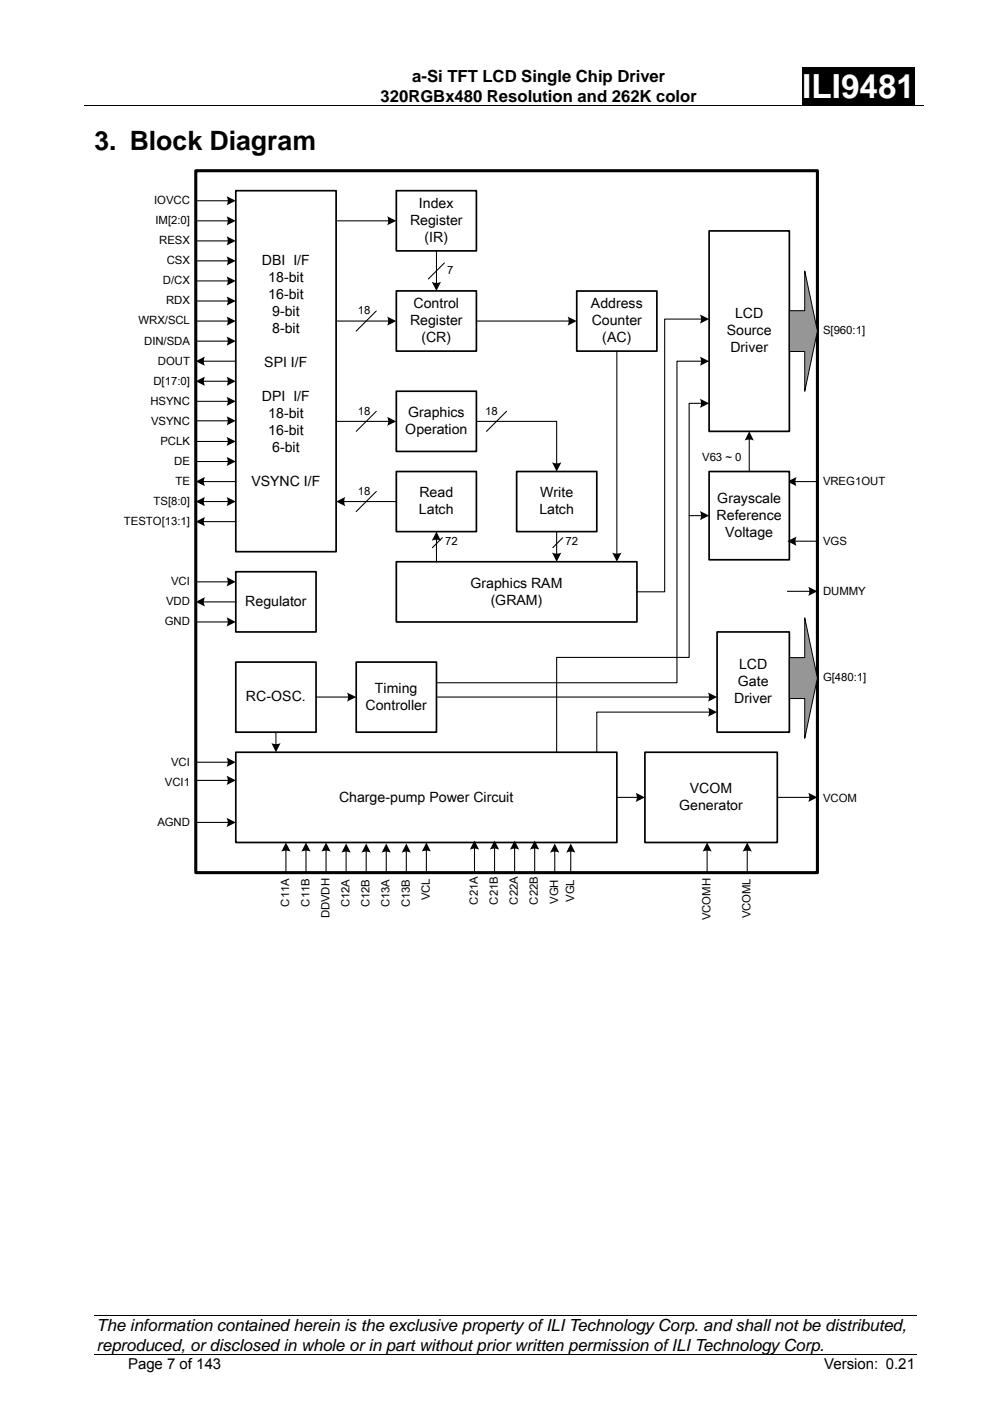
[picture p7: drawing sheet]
<svg xmlns="http://www.w3.org/2000/svg" width="210mm" height="297mm" viewBox="0 0 210 297" stroke-linecap="round" stroke-linejoin="round" font-family="sans-serif">
<path d="M170.1 14.2h23.9v8.1h-23.9z" fill="#000"/>
<path d="M17.8 22.3h178.1M20 278.9h174.4M20 287.2h174.4" fill="none" stroke="#000" stroke-width=".21"/>
<path d="M41.5 36.2h131.8v148.8h-131.8z" fill="#fff"/>
<path d="M41.5 36.2h131.8v148.8h-131.8z" fill="none" stroke="#000" stroke-width=".65"/>
<path d="M50 40.4h21.3v76.6h-21.3z" fill="#fff"/>
<path d="M50 40.4h21.3v76.6h-21.3z" fill="none" stroke="#000" stroke-width=".36"/>
<g fill="none" stroke="#000" stroke-width=".23">
<path d="M41.5 46.8h7M41.5 51.1h7M41.5 55.3h7M41.5 59.6h7M41.5 63.8h7M41.5 68.1h7M41.5 72.3h7M43 76.6h7M41.5 85.1h7M41.5 89.2h7M41.5 93.6h7M43 80.8h5.5"/>
<path d="M43 102.1h7M43 106.3h5.5"/>
</g>
<g fill="#000">
<path d="M48 45.8l2 1-2 1a1.95 1.95 0 0 0 0-2z" fill-rule="evenodd"/>
<path d="M48 50.1l2 1-2 .9 .3-.9z" fill-rule="evenodd"/>
<path d="M48 54.4l2 .9-2 1a1.95 1.95 0 0 0 0-1.9z" fill-rule="evenodd"/>
<path d="M48 58.6l2 1-2 .9 .3-.9z" fill-rule="evenodd"/>
<path d="M41.5 76.6l1.9-1a2.15 2.15 0 0 0 0 2z" fill-rule="evenodd"/>
<path d="M48 62.9l2 .9-2 1a1.95 1.95 0 0 0 0-1.9z" fill-rule="evenodd"/>
<path d="M48 67.1l2 1-2 .9 .3-.9z" fill-rule="evenodd"/>
<path d="M48 71.4l2 .9-2 1a1.99 1.99 0 0 0 0-1.9z" fill-rule="evenodd"/>
<path d="M41.5 80.8l1.9-.9a2.15 2.15 0 0 0 0 1.9z" fill-rule="evenodd"/>
<path d="M48 79.9l2 .9-2 1a1.99 1.99 0 0 0 0-1.9z" fill-rule="evenodd"/>
<path d="M48 84.1l2 1-2 1a1.99 1.99 0 0 0 0-2z" fill-rule="evenodd"/>
<path d="M48 88.3l2 .9-2 1 .3-1z" fill-rule="evenodd"/>
<path d="M48 92.6l2 1-2 1a1.95 1.95 0 0 0 0-2z" fill-rule="evenodd"/>
<path d="M41.5 102.1l1.9-1-.2 1 .2 1z" fill-rule="evenodd"/>
<path d="M41.5 106.3l1.9-.9-.2 .9 .2 1z" fill-rule="evenodd"/>
<path d="M48 105.4l2 .9-2 1 .3-1z" fill-rule="evenodd"/>
</g>
<path d="M50 121.2h17v12.8h-17z" fill="#fff"/>
<path d="M50 121.2h17v12.8h-17z" fill="none" stroke="#000" stroke-width=".36"/>
<path d="M41.5 123.4h7M41.5 131.9h7" fill="none" stroke="#000" stroke-width=".23"/>
<g fill="#000">
<path d="M48 122.4l2 1-2 .9a2.03 2.03 0 0 0 0-1.9z" fill-rule="evenodd"/>
<path d="M48 130.9l2 1-2 .9 .3-.9z" fill-rule="evenodd"/>
</g>
<path d="M50 140.4h17v14.8h-17z" fill="#fff"/>
<path d="M50 140.4h17v14.8h-17z" fill="none" stroke="#000" stroke-width=".36"/>
<path d="M75.5 140.4h17v14.8h-17z" fill="#fff"/>
<path d="M75.5 140.4h17v14.8h-17z" fill="none" stroke="#000" stroke-width=".36"/>
<path d="M67 147.8h7" fill="none" stroke="#000" stroke-width=".23"/>
<path d="M73.6 146.8l1.9 1-1.9 1a1.95 1.95 0 0 0 0-2z" fill-rule="evenodd" fill="#000"/>
<path d="M50 159.5h80.8v19.1h-80.8z" fill="#fff"/>
<path d="M50 159.5h80.8v19.1h-80.8z" fill="none" stroke="#000" stroke-width=".36"/>
<path d="M168.4 102.1h4.9M41.5 161.6h7M109.1 179.7v4.9M113.4 179.7v4.9M60.6 180.1v4.9M64.9 180.1v4.9M69.1 180.1v4.9M73.4 180.3v4.9M77.6 180.3v4.9M90.4 180.1v4.9M117.6 180.3v4.9M121 180.3v4.9" fill="none" stroke="#000" stroke-width=".23"/>
<g fill="#000">
<path d="M166.9 102.1l2-1a2.3 2.3 0 0 0 0 2z" fill-rule="evenodd"/>
<path d="M48 160.6l2 1-2 1 .3-1z" fill-rule="evenodd"/>
<path d="M60.6 178.6l1 2-.7-.2-1.3 .2z" fill-rule="evenodd"/>
<path d="M64.9 178.6l.9 2-.7-.2-1.2 .2z" fill-rule="evenodd"/>
<path d="M69.1 178.6l1 2-.7-.2-1.2 .2z" fill-rule="evenodd"/>
<path d="M73.4 178.8l1 2-1-.2-1 .2z" fill-rule="evenodd"/>
<path d="M77.6 178.8l1 2-1-.2-.9 .2z" fill-rule="evenodd"/>
<path d="M90.4 178.6l1 2-.8-.2-1.2 .2z" fill-rule="evenodd"/>
<path d="M109.1 178.2l1 1.9-.7-.2-1.3 .2z" fill-rule="evenodd"/>
<path d="M113.4 178.2l.9 1.9-.7-.2-1.2 .2z" fill-rule="evenodd"/>
<path d="M117.6 178.8l1 2-1-.2-1 .2z" fill-rule="evenodd"/>
<path d="M121 178.8l1 2-1-.2-.9 .2z" fill-rule="evenodd"/>
</g>
<path d="M136.7 159.5h28.1v19.1h-28.1z" fill="#fff"/>
<path d="M136.7 159.5h28.1v19.1h-28.1z" fill="none" stroke="#000" stroke-width=".36"/>
<path d="M58.5 155.2v2.8M130.8 169.1h4.5M164.8 169.1h7.1M149.9 180.1v4.9M158.4 180.1v4.9" fill="none" stroke="#000" stroke-width=".23"/>
<g fill="#000">
<path d="M57.6 157.6a2.3 2.3 0 0 0 1.9 0l-1 1.9z" fill-rule="evenodd"/>
<path d="M134.8 168.1l1.9 1-1.9 .9a2.15 2.15 0 0 0 0-1.9z" fill-rule="evenodd"/>
<path d="M149.9 178.6l1 2-.7-.2-1.2 .2z" fill-rule="evenodd"/>
<path d="M158.4 178.6l1 2-.7-.2-1.2 .2z" fill-rule="evenodd"/>
<path d="M171.4 168.1l1.9 1-1.9 .9a2.15 2.15 0 0 0 0-1.9z" fill-rule="evenodd"/>
</g>
<path d="M84 40.4h17v12.8h-17z" fill="#fff"/>
<path d="M84 40.4h17v12.8h-17z" fill="none" stroke="#000" stroke-width=".36"/>
<path d="M71.3 46.8h11.2" fill="none" stroke="#000" stroke-width=".23"/>
<path d="M82.1 45.8l1.9 1-1.9 1 .2-.7z" fill-rule="evenodd" fill="#000"/>
<path d="M84 61.7h17v12.7h-17z" fill="#fff"/>
<path d="M84 61.7h17v12.7h-17z" fill="none" stroke="#000" stroke-width=".36"/>
<path d="M92.5 53.2v7M94.2 55.8l-3.4 3.3M71.3 68.1h11.2M79.8 65.9l-4.3 4.3" fill="none" stroke="#000" stroke-width=".23"/>
<g fill="#000">
<path d="M82.1 67.1l1.9 1-1.9 .9 .2-.7z" fill-rule="evenodd"/>
<path d="M91.5 59.8l.8 .2 1.2-.2-1 1.9z" fill-rule="evenodd"/>
</g>
<path d="M84 83h17v12.7h-17z" fill="#fff"/>
<path d="M84 83h17v12.7h-17z" fill="none" stroke="#000" stroke-width=".36"/>
<path d="M71.3 89.3h11.2M79.8 87.2l-4.3 4.3" fill="none" stroke="#000" stroke-width=".23"/>
<path d="M82.1 88.4l1.9 .9-1.9 1 .2-.7z" fill-rule="evenodd" fill="#000"/>
<path d="M84 100h17v12.7h-17z" fill="#fff"/>
<path d="M84 100h17v12.7h-17z" fill="none" stroke="#000" stroke-width=".36"/>
<path d="M107.4 87.2l-4.3 4.3M118 89.3v9.2M72.7 106.3h11.3M79.8 104.2l-4.3 4.3" fill="none" stroke="#000" stroke-width=".23"/>
<g fill="#000">
<path d="M117.1 98a2.2 2.2 0 0 0 1.9 0l-1 2z" fill-rule="evenodd"/>
<path d="M71.3 106.3l1.9-.9a2.35 2.35 0 0 0 0 1.9z" fill-rule="evenodd"/>
</g>
<path d="M109.5 100h17v12.7h-17z" fill="#fff"/>
<path d="M109.5 100h17v12.7h-17z" fill="none" stroke="#000" stroke-width=".36"/>
<path d="M101 89.3h17" fill="none" stroke="#000" stroke-width=".23"/>
<path d="M84 119.1h51v12.8h-51z" fill="#fff"/>
<path d="M84 119.1h51v12.8h-51z" fill="none" stroke="#000" stroke-width=".36"/>
<path d="M92.5 114.2v4.9M93.8 114l-2.1 2.1M118 112.7v4.9M119.3 114l-2.1 2.1" fill="none" stroke="#000" stroke-width=".23"/>
<g fill="#000">
<path d="M92.5 112.7l1 2a2.15 2.15 0 0 0-2 0z" fill-rule="evenodd"/>
<path d="M117.1 117.2a2.2 2.2 0 0 0 1.9 0l-1 1.9z" fill-rule="evenodd"/>
</g>
<path d="M122.3 61.7h17v12.7h-17z" fill="#fff"/>
<path d="M122.3 61.7h17v12.7h-17z" fill="none" stroke="#000" stroke-width=".36"/>
<path d="M101 68.1h19.8M130.8 74.4v43.2" fill="none" stroke="#000" stroke-width=".23"/>
<g fill="#000">
<path d="M120.3 67.1l2 1-2 .9 .3-.7z" fill-rule="evenodd"/>
<path d="M129.8 117.2a2.15 2.15 0 0 0 2 0l-1 1.9z" fill-rule="evenodd"/>
</g>
<path d="M150.3 49h17.1v42.5h-17.1z" fill="#fff"/>
<path d="M150.3 49h17.1v42.5h-17.1z" fill="none" stroke="#000" stroke-width=".36"/>
<path d="M148.9 67.6h-8v57.9h-5.9" fill="none" stroke="#000" stroke-width=".23"/>
<path d="M148.4 66.7l1.9 .9-1.9 1a1.99 1.99 0 0 0 0-1.9z" fill-rule="evenodd" fill="#000"/>
<path d="M150.3 100h17.1v18.7h-17.1z" fill="#fff"/>
<path d="M150.3 100h17.1v18.7h-17.1z" fill="none" stroke="#000" stroke-width=".36"/>
<path d="M158.9 92.9v7.1" fill="none" stroke="#000" stroke-width=".23"/>
<path d="M158.9 91.5l.9 1.9-.7-.2-1.2 .2z" fill-rule="evenodd" fill="#000"/>
<path d="M170.6 57.4l2.7 12.8-2.7 12.8v-8.5h-3.2v-8.6h3.2z" fill-rule="evenodd" fill="#969696"/>
<path d="M170.6 57.4l2.7 12.8-2.7 12.8v-8.5h-3.2v-8.6h3.2z" fill="none" stroke="#000" stroke-width=".21"/>
<path d="M152 134h15.4v21.2h-15.4z" fill="#fff"/>
<path d="M152 134h15.4v21.2h-15.4z" fill="none" stroke="#000" stroke-width=".36"/>
<path d="M148.9 85.5h-2.8v53.9h-28.1v20.1M146.1 109.3h2.8M150.6 151h-24.1v8.5" fill="none" stroke="#000" stroke-width=".23"/>
<g fill="#000">
<path d="M148.4 84.5l1.9 1-1.9 1a1.99 1.99 0 0 0 0-2z" fill-rule="evenodd"/>
<path d="M148.4 108.4l1.9 .9-1.9 1 .3-1z" fill-rule="evenodd"/>
<path d="M150.1 150l1.9 1-1.9 1 .2-.8z" fill-rule="evenodd"/>
</g>
<path d="M170.6 131l2.7 12.8-2.7 12.7v-8.4h-3.2v-8.7h3.2z" fill-rule="evenodd" fill="#969696"/>
<path d="M170.6 131l2.7 12.8-2.7 12.7v-8.4h-3.2v-8.7h3.2z" fill="none" stroke="#000" stroke-width=".21"/>
<g fill="none" stroke="#000" stroke-width=".23">
<path d="M41.5 42.6h7M148.9 76.6h-5.4v68.2h-51M41.5 97.9h7M43 110.6h7M168.4 114.7h4.9M43 127.6h7M166.9 125.4h5M92.5 147.8h58.1M41.5 165.5h7M41.5 174.4h7M100.6 179.7v4.9M104.9 179.7v4.9"/>
<path d="M81.9 180.3v4.9M86.1 180.3v4.9"/>
</g>
<g fill="#000">
<path d="M48 41.6l2 1-2 .9 .3-.9z" fill-rule="evenodd"/>
<path d="M148.4 75.6l1.9 1-1.9 1a1.99 1.99 0 0 0 0-2z" fill-rule="evenodd"/>
<path d="M48 96.9l2 1-2 .9 .3-.9z" fill-rule="evenodd"/>
<path d="M41.5 110.6l1.9-1-.2 1 .2 1z" fill-rule="evenodd"/>
<path d="M166.9 114.7l2-.9a2.35 2.35 0 0 0 0 1.9z" fill-rule="evenodd"/>
<path d="M41.5 127.6l1.9-1-.2 1 .2 1z" fill-rule="evenodd"/>
<path d="M171.4 124.4l1.9 1-1.9 .9 .2-.9z" fill-rule="evenodd"/>
<path d="M150.1 146.8l1.9 1-1.9 1 .2-.8z" fill-rule="evenodd"/>
<path d="M48 164.5l2 1-2 .9 .3-.9z" fill-rule="evenodd"/>
<path d="M48 173.4l2 1-2 1 .3-1z" fill-rule="evenodd"/>
<path d="M81.9 178.8l.9 2-.9-.2-1 .2z" fill-rule="evenodd"/>
<path d="M86.1 178.8l1 2-1-.2-.9 .2z" fill-rule="evenodd"/>
<path d="M100.6 178.2l1 1.9-.7-.2-1.3 .2z" fill-rule="evenodd"/>
<path d="M104.9 178.2l.9 1.9-.7-.2-1.2 .2z" fill-rule="evenodd"/>
</g>
<text font-size="7" fill="#fff" x="170.1" y="20.8">ILI9481</text>
<text font-size="5.7" x="20" y="31.7">3. Block Diagram</text>
<g font-size="3.5">
<text x="87.4" y="17.5">a-Si TFT LCD Single Chip Driver</text>
<text x="80.7" y="21.5">320RGBx480 Resolution and 262K color</text>
<text x="20.5" y="286.3">reproduced, or disclosed in whole or in part without prior written permission of ILI Technology Corp.</text>
<text x="20.5" y="282.3">The information contained herein is the exclusive property of ILI Technology Corp. and shall not be distributed,</text>
</g>
<g font-size="3.2">
<text x="27.2" y="290.2">Page 7 of 143</text>
<text x="174.8" y="290.2">Version: 0.21</text>
</g>
<g font-size="3">
<text x="86.9" y="47.7">Register</text>
<text x="88.8" y="44.1">Index</text>
<text x="90" y="51.3">(IR)</text>
<text x="55.5" y="56.2">DBI I/F</text>
<text x="56.9" y="59.8">18-bit</text>
<text x="56.9" y="63.4">16-bit</text>
<text x="87.7" y="65.4">Control</text>
<text x="125.3" y="65.4">Address</text>
<text x="57.7" y="67">9-bit</text>
<text x="57.7" y="70.6">8-bit</text>
<text x="86.9" y="69">Register</text>
<text x="125.5" y="69">Counter</text>
<text x="154.1" y="71.1">Source</text>
<text x="155.9" y="67.5">LCD</text>
<text x="56" y="77.8">SPI I/F</text>
<text x="89.4" y="72.6">(CR)</text>
<text x="127.7" y="72.6">(AC)</text>
<text x="154.9" y="74.7">Driver</text>
<text x="55.5" y="85">DPI I/F</text>
<text x="56.9" y="88.6">18-bit</text>
<text x="86.5" y="88.4">Graphics</text>
<text x="56.9" y="92.2">16-bit</text>
<text x="57.7" y="95.8">6-bit</text>
<text x="85.9" y="92">Operation</text>
<text x="53.3" y="103">VSYNC I/F</text>
<text x="88.9" y="105.5">Read</text>
<text x="114.5" y="105.5">Write</text>
<text x="152.1" y="106.6">Grayscale</text>
<text x="88.8" y="109.1">Latch</text>
<text x="114.4" y="109.1">Latch</text>
<text x="151.9" y="110.2">Reference</text>
<text x="153.8" y="113.8">Voltage</text>
<text x="99.8" y="124.6">Graphics RAM</text>
<text x="52" y="128.5">Regulator</text>
<text x="104" y="128.2">(GRAM)</text>
<text x="156.7" y="141.9">LCD</text>
<text x="52.2" y="148.7">RC-OSC.</text>
<text x="79.5" y="146.9">Timing</text>
<text x="155.7" y="149.1">Driver</text>
<text x="156.5" y="145.5">Gate</text>
<text x="77.5" y="150.5">Controller</text>
<text x="71.9" y="170">Charge-pump Power Circuit</text>
<text x="144" y="171.8">Generator</text>
<text x="146.3" y="168.2">VCOM</text>
</g>
<g font-size="2.4">
<text x="32.7" y="43.3">IOVCC</text>
<text x="33" y="47.5">IM[2:0]</text>
<text x="33.8" y="51.8">RESX</text>
<text x="35.3" y="56">CSX</text>
<text x="94.8" y="58.1">7</text>
<text x="34.5" y="60.3">D/CX</text>
<text x="35.2" y="64.5">RDX</text>
<text x="29.4" y="68.8">WRX/SCL</text>
<text x="75.9" y="66.7">18</text>
<text x="174.5" y="70.9">S[960:1]</text>
<text x="30.6" y="73">DIN/SDA</text>
<text x="33.5" y="77.3">DOUT</text>
<text x="32.5" y="81.6">D[17:0]</text>
<text x="31.9" y="85.8">HSYNC</text>
<text x="75.9" y="87.9">18</text>
<text x="102.9" y="87.9">18</text>
<text x="32" y="90.1">VSYNC</text>
<text x="34" y="94.3">PCLK</text>
<text x="37" y="98.6">DE</text>
<text x="148.9" y="97.7">V63 ~ 0</text>
<text x="32.5" y="107.1">TS[8:0]</text>
<text x="37.2" y="102.8">TE</text>
<text x="75.9" y="104.9">18</text>
<text x="174.5" y="102.8">VREG1OUT</text>
<text x="26.3" y="111.3">TESTO[13:1]</text>
<text x="94.4" y="115.5">72</text>
<text x="119.9" y="115.5">72</text>
<text x="174.5" y="115.5">VGS</text>
<text x="36.3" y="124.1">VCI</text>
<text x="35.2" y="128.3">VDD</text>
<text x="174.5" y="126.2">DUMMY</text>
<text x="34.9" y="132.6">GND</text>
<text x="174.5" y="144.5">G[480:1]</text>
<text x="34.9" y="166.6">VCI1</text>
<text x="36.3" y="162.3">VCI</text>
<text x="174.5" y="170">VCOM</text>
<text x="33.4" y="175.1">AGND</text>
<text x="91.1" y="190.9" transform="rotate(-90 91.1 190.9)">VCL</text>
<text x="101.3" y="191.8" transform="rotate(-90 101.3 191.8)">C21A</text>
<text x="105.6" y="191.8" transform="rotate(-90 105.6 191.8)">C21B</text>
<text x="109.8" y="191.8" transform="rotate(-90 109.8 191.8)">C22A</text>
<text x="114.1" y="191.8" transform="rotate(-90 114.1 191.8)">C22B</text>
<text x="118.3" y="191.6" transform="rotate(-90 118.3 191.6)">VGH</text>
<text x="121.7" y="191.2" transform="rotate(-90 121.7 191.2)">VGL</text>
<text x="61.3" y="192.2" transform="rotate(-90 61.3 192.2)">C11A</text>
<text x="65.6" y="192.2" transform="rotate(-90 65.6 192.2)">C11B</text>
<text x="69.8" y="194.7" transform="rotate(-90 69.8 194.7)">DDVDH</text>
<text x="74.1" y="192.4" transform="rotate(-90 74.1 192.4)">C12A</text>
<text x="78.4" y="192.4" transform="rotate(-90 78.4 192.4)">C12B</text>
<text x="82.6" y="192.4" transform="rotate(-90 82.6 192.4)">C13A</text>
<text x="86.9" y="192.4" transform="rotate(-90 86.9 192.4)">C13B</text>
<text x="150.6" y="195.1" transform="rotate(-90 150.6 195.1)">VCOMH</text>
<text x="159.2" y="194.7" transform="rotate(-90 159.2 194.7)">VCOML</text>
</g>
</svg>
